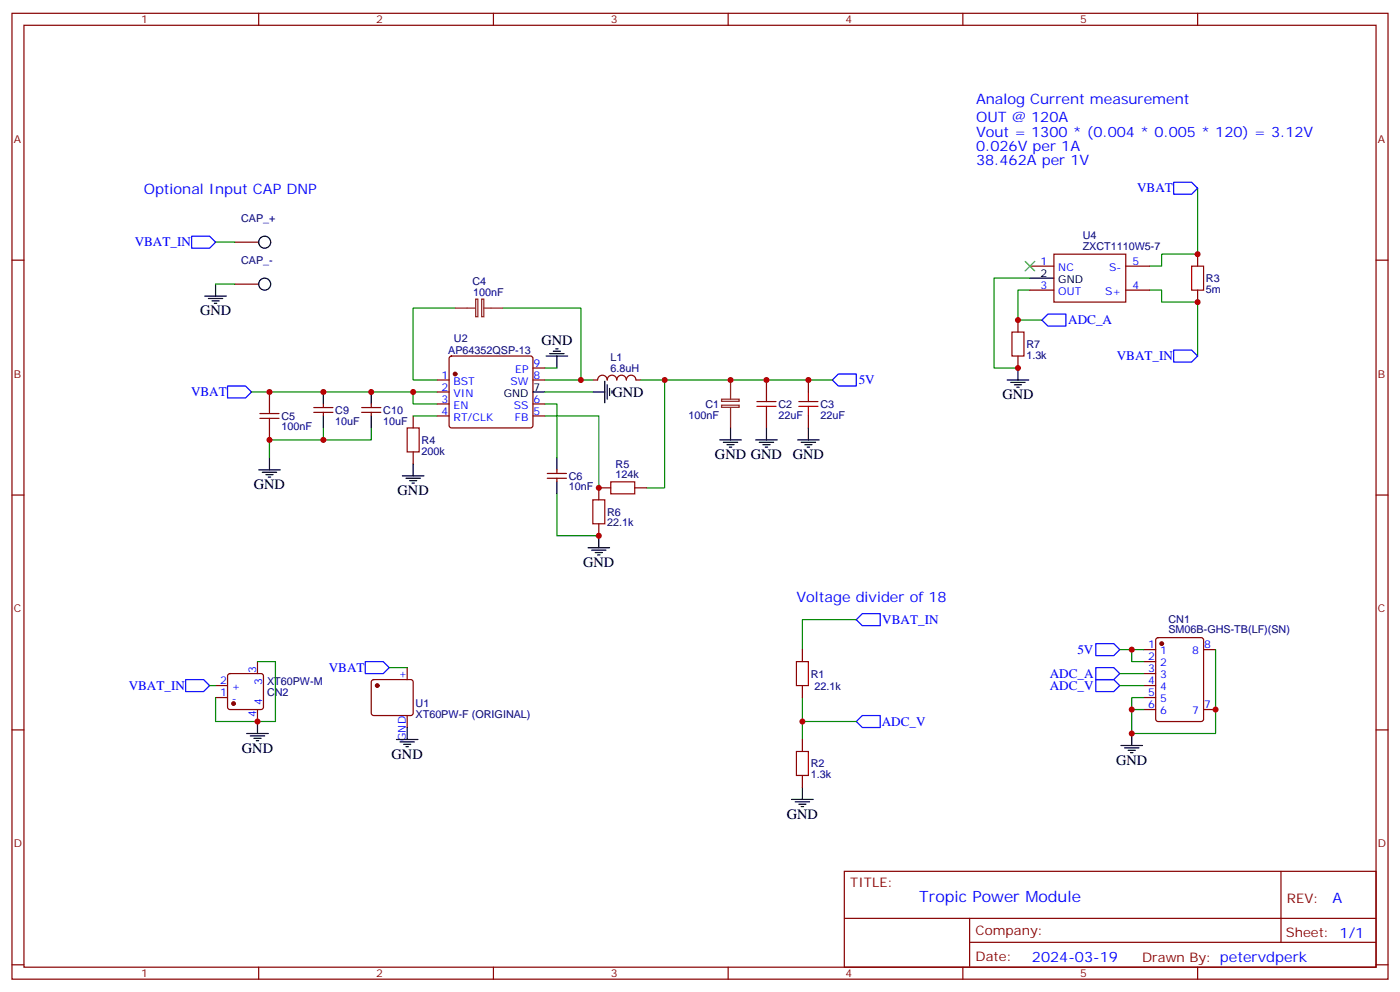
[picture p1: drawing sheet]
<svg xmlns="http://www.w3.org/2000/svg" width="412mm" height="292mm" viewBox="0 0 412 292" stroke-linecap="round" stroke-linejoin="round" font-family="sans-serif">
<g fill="none" stroke="#870000" stroke-width=".35">
<path d="M3.5 3.9h405.4v284.4h-405.4zM7.1 7.4h398.2v277.3h-398.2zM76.2 3.9v3.5M145.3 3.9v3.5M214.5 3.9v3.5M283.6 3.9v3.5M352.8 3.9v3.5M3.5 76.6h3.6M69.1 71.3h7.1M303.4 78.4h7M310.4 74.8h21.2v14.1h-21.2zM331.6 78.4h7.1"/>
<path d="M352.8 74.8v3.6M405.3 76.6h3.6M69.1 83.6h7.1M299.9 94.2v3.6M303.4 85.4h7M331.6 85.4h7.1M352.8 85.4v3.5M79.4 115.4v3.5M92.4 120h5.7M95.2 118.9v1.1M106.5 120h5.7M109.4 118.9v1.1"/>
<path d="M128.8 111.9h3.5M128.8 115.4h3.5M128.8 118.9h3.5M132.5 105l.5-.2h23.3l.5 .2 .2 .5v19.8l-.2 .5-.5 .2h-23.3l-.5-.3-.2-.4v-19.8zM157 111.9h3.5M157 118.9h3.5M157 108.3h3.5M174.6 111.9h1.4a1.41 1.41 0 0 1 1.5-1.4 1.41 1.41 0 0 1 1.4 1.4 1.41 1.41 0 0 1 1.4-1.4 1.41 1.41 0 0 1 1.4 1.4 1.41 1.41 0 0 1 1.4-1.4 1.41 1.41 0 0 1 1.4 1.4 1.41 1.41 0 0 1 1.4-1.4 1.41 1.41 0 0 1 1.4 1.4h1.4M225.8 111.9v3.5M238.1 111.9v3.5M299.9 104.8v3.5M79.4 126v3.5"/>
<path d="M92.4 121.4h5.7M95.2 121.4v1M106.5 121.4h5.7M109.4 121.4v1M121.7 122.4v3.6M121.7 133v3.6M128.8 122.4h3.5M157 122.4h3.5M161.2 139.4h5.7M164 138.3v1.1M225.8 122.4v3.6M238.1 122.4v3.6"/>
<path d="M3.5 145.7h3.6M161.2 140.8h5.7M164 140.8v1.1M176.4 154.2v3.5M179.9 143.6h-3.5v3.5M187 143.6h3.5M405.3 145.7h3.6M67.3 198.5l.4-.2h9.2l.5 .2 .2 .5v9.2l-.2 .5-.5 .2h-9.2l-.5-.3-.2-.4v-9.2zM75.8 194.8v3.5M119.9 196.5v3.6M236.4 191.2v3.6M336.9 191.2h3.5"/>
<path d="M336.9 194.8h3.5M336.9 198.3h3.5M340.7 187.9l.4-.2h12.7l.7 .4v23.6l-.4 .7h-13l-.6-.5-.1-23.5zM354.5 191.2h3.6M3.5 214.9h3.6M63.5 201.8h3.5M63.5 205.4h3.5M75.8 208.9v3.5M109.6 200.3l.5-.2h10.9l.5 .2 .2 .5v9.1l-.2 .5-.5 .2h-10.9l-.5-.2-.2-.5v-9.1zM119.9 210.6v3.6M236.4 201.8v3.6M236.4 217.7v3.5"/>
<path d="M336.9 201.8h3.5M336.9 205.4h3.5M336.9 208.9h3.5M354.5 208.9h3.6M405.3 214.9h3.6M236.4 228.3v3.5M248.7 256.5h156.6v28.2h-156.6zM377.3 256.5v20.9M248.7 270.4h156.5M285.6 277.4h119.6M285.6 270.4v14.1M3.5 284h3.6"/>
<path d="M76.2 284.7v3.6M145.3 284.7v3.6M214.5 284.7v3.6M283.6 284.7v3.6M352.8 284.7v3.6M405.3 284h3.6"/>
</g>
<g fill="none" stroke="#008700" stroke-width=".35">
<path d="M352.8 55.4v19.4h-10.6v3.6h-3.5M63.5 71.3h5.6M63.5 83.6h5.6M134.1 90.7h-12.4v21.2h7.1M148.2 90.7h22.9v21.2M303.4 85.4h-3.5v8.8h7M303.4 81.9h-10.6v26.4h7.1M338.7 85.4h3.5v3.5h10.6v15.9M74.1 115.4h54.7M121.7 115.4v3.5h7.1M160.5 118.9h3.5v15.9M160.5 111.9h14.1"/>
<path d="M160.5 115.4h14.1M160.5 108.3h3.5M188.7 111.9h56.5M195.8 111.9v31.7h-5.3M95.2 126v3.5M109.4 126v3.5h-30v5.3M121.7 122.4h7.1M160.5 122.4h15.9v21.2M164 145.4v12.3h12.4M75.8 194.8h5.3v17.6h-17.6v-7M114.7 196.5h5.2M252.2 182.4h-15.8v8.8"/>
<path d="M329.8 191.2h3.6v3.6h3.5M329.8 198.3h7.1M333.4 191.2h3.5M358.1 191.2v24.7h-24.7v-7M61.7 201.8h1.8M236.4 205.4v12.3M236.4 212.4h15.8M329.8 201.8h7.1M336.9 205.4h-3.5v3.5h3.5"/>
</g>
<g fill="none" stroke="#00f" stroke-width=".35">
<path d="M345.7 53.7h5.3l1.8 1.7-1.8 1.8h-5.3zM56.4 69.5h5.3l1.8 1.8-1.8 1.8h-5.3zM308.7 92.5h5.3v3.5h-5.3l-1.8-1.8zM67 113.6h5.3l1.8 1.8-1.8 1.8h-5.3zM246.9 110.1h5.3v3.5h-5.3l-1.7-1.7zM345.7 103h5.3l1.8 1.8-1.8 1.8h-5.3zM107.6 194.8h5.3l1.8 1.7-1.8 1.8h-5.3zM252.2 182.4l1.8-1.7h5.3v3.5h-5.3zM322.8 189.5h5.3l1.7 1.7-1.7 1.8h-5.3zM322.8 196.5h5.3l1.7 1.8-1.7 1.8h-5.3zM54.7 200.1h5.3l1.7 1.7-1.7 1.8h-5.3zM252.2 212.4l1.8-1.8h5.3v3.6h-5.3z"/>
<path d="M322.8 200.1h5.3l1.7 1.7-1.7 1.8h-5.3z"/>
</g>
<g fill="none" stroke="#000" stroke-width=".35">
<path d="M60.3 87.2h6.4M61.4 87.9h4.2M62.4 88.6h2.2M63.1 89.3h.8M63.5 83.6v3.6M303.4 81.9h7M95.2 115.4v3.5M109.4 115.4v3.5M157 115.4h3.5M160.9 104.8h6.3M161.9 104.1h4.3M163 103.4h2.1"/>
<path d="M163.7 102.7h.7M164 104.8v3.5M174.6 115.4h3.6M178.2 112.2v6.4M178.9 113.3v4.2M179.6 114.3v2.2M180.3 115v.7M296.7 111.9h6.3M297.7 112.6h4.3M298.8 113.3h2.1M299.5 114h.7M299.9 108.3v3.6"/>
<path d="M76.2 138.3h6.3M77.3 139h4.2M78.3 139.7h2.1M79.4 134.8v3.5M95.2 122.4v3.6M109.4 122.4v3.6M121.7 136.6v3.5M164 134.8v3.5M212 129.5h6.4M213.1 130.2h4.2M214.1 130.9h2.2M214.8 131.6h.7"/>
<path d="M215.2 126v3.5M222.6 129.5h6.4M223.7 130.2h4.2M224.7 130.9h2.1M225.4 131.6h.7M225.8 126v3.5M234.9 129.5h6.4M236 130.2h4.2M237.1 130.9h2.1M237.8 131.6h.7M238.1 126v3.5M79 140.4h.7"/>
<path d="M118.5 140.1h6.4M119.6 140.8h4.2M120.6 141.5h2.2M121.4 142.2h.7M164 141.9v3.5M176.4 157.7v3.6M173.2 161.3h6.4M174.3 162h4.2M175.3 162.7h2.1M176 163.4h.7M72.7 215.9h6.3M73.7 216.6h4.3"/>
<path d="M74.8 217.3h2.1M75.5 218.1h.7M75.8 212.4v3.5M116.8 217.7h6.3M117.8 218.4h4.3M118.9 219.1h2.1M119.6 219.8h.7M119.9 214.2v3.5M330.2 219.5h6.3M333.4 215.9v3.6M233.2 235.3h6.3M234.2 236h4.3"/>
<path d="M235.3 236.7h2.1M236 237.5h.7M236.4 231.8v3.5M331.3 220.2h4.2M332.3 220.9h2.1M333 221.6h.7"/>
<circle cx="78" cy="71.3" r="1.76"/>
<circle cx="78" cy="83.6" r="1.76"/>
</g>
<g fill="#870000" stroke="#870000" stroke-width=".35">
<circle cx="342.2" cy="189.5" r=".53"/>
<circle cx="134.1" cy="110.1" r=".53"/>
<circle cx="68.8" cy="207.1" r=".53"/>
<circle cx="111.1" cy="201.8" r=".53"/>
</g>
<path d="M134.1 90.7h6M140.1 88.1h.7v5.1h-.7zM141.9 88.1h.6v5.1h-.6zM142.5 90.7h5.7M212.5 119.3h5.2v.6h-5.2zM212.5 117.5h5.2v.6h-5.2zM215.2 111.9v5.6M215.2 120v6" fill="none" stroke="#8c2424" stroke-width=".35"/>
<g fill="none" stroke="#a10000" stroke-width=".35">
<path d="M351 78.4h3.5v7h-3.5zM298.1 97.8h3.5v7h-3.5zM79.4 118.9v2.8M223 119.6h5.6M223 118.2h5.6M225.8 115.4v2.8M225.8 119.6v2.8M235.3 119.6h5.6M235.3 118.2h5.6M238.1 115.4v2.8M238.1 119.6v2.8M76.6 121.7h5.6"/>
<path d="M76.6 123.2h5.6M79.4 123.2v2.8M119.9 126h3.6v7h-3.6zM174.6 147.1h3.6v7.1h-3.6zM179.9 141.9h7.1v3.5h-7.1zM234.6 194.8h3.5v7h-3.5zM234.6 221.2h3.5v7.1h-3.5z"/>
</g>
<path d="M302 76.9l2.8 2.9M304.8 76.9l-2.8 2.9" fill="none" stroke="#3c3" stroke-width=".35"/>
<g fill="#c00">
<circle cx="236.4" cy="212.4" r=".88"/>
<circle cx="333.4" cy="191.2" r=".88"/>
<circle cx="333.4" cy="208.9" r=".88"/>
<circle cx="358.1" cy="208.9" r=".88"/>
<circle cx="333.4" cy="215.9" r=".88"/>
<circle cx="225.8" cy="111.9" r=".88"/>
<circle cx="238.1" cy="111.9" r=".88"/>
<circle cx="215.2" cy="111.9" r=".88"/>
<circle cx="171.1" cy="111.9" r=".88"/>
<circle cx="79.4" cy="115.4" r=".88"/>
<circle cx="95.3" cy="129.5" r=".88"/>
<circle cx="79.4" cy="129.5" r=".88"/>
<circle cx="121.7" cy="115.4" r=".88"/>
<circle cx="195.8" cy="111.9" r=".88"/>
<circle cx="75.8" cy="212.4" r=".88"/>
<circle cx="352.8" cy="88.9" r=".88"/>
<circle cx="352.8" cy="74.8" r=".88"/>
<circle cx="299.9" cy="94.2" r=".88"/>
<circle cx="299.9" cy="108.3" r=".88"/>
<circle cx="95.3" cy="115.4" r=".88"/>
<circle cx="109.4" cy="115.4" r=".88"/>
<circle cx="176.4" cy="157.7" r=".88"/>
<circle cx="176.4" cy="143.6" r=".88"/>
</g>
<text font-size="4.6" fill="#00f" x="270.8" y="265.5">Tropic Power Module</text>
<g font-size="4.2" fill="#00f">
<text x="287.5" y="30.7">Analog Current measurement</text>
<text x="287.5" y="36">OUT @ 120A</text>
<text x="287.5" y="40.3">Vout = 1300 * (0.004 * 0.005 * 120) = 3.12V</text>
<text x="287.5" y="44.5">0.026V per 1A</text>
<text x="287.5" y="48.7">38.462A per 1V</text>
<text x="42.3" y="57.2">Optional Input CAP DNP</text>
<text x="234.6" y="177.1">Voltage divider of 18</text>
<text x="392.5" y="265.8">A</text>
<text x="304" y="283.1">2024-03-19</text>
</g>
<g font-size="4.2">
<text x="58.9" y="92.8">GND</text>
<text x="159.5" y="101.6">GND</text>
<text x="180.4" y="116.8">GND</text>
<text x="295.3" y="117.5">GND</text>
<text x="210.6" y="135.1">GND GND</text>
<text x="233.5" y="135.1">GND</text>
<text x="74.8" y="144">GND</text>
<text x="117.1" y="145.7">GND</text>
<text x="171.8" y="166.9">GND</text>
<text x="71.3" y="221.6">GND</text>
<text x="115.4" y="223.3">GND</text>
<text x="328.8" y="225.1">GND</text>
<text x="231.8" y="241">GND</text>
</g>
<g font-size="3.9" fill="#00f">
<text x="335" y="56.7">VBAT</text>
<text x="39.7" y="72.5">VBAT_IN</text>
<text x="314.7" y="95.5">ADC_A</text>
<text x="329" y="106.1">VBAT_IN</text>
<text x="252.9" y="113.1">5V</text>
<text x="56.3" y="116.6">VBAT</text>
<text x="259.9" y="183.7">VBAT_IN</text>
<text x="96.8" y="197.8">VBAT</text>
<text x="317.4" y="192.5">5V</text>
<text x="37.9" y="203.1">VBAT_IN</text>
<text x="309.2" y="199.6">ADC_A</text>
<text x="309.2" y="203.1">ADC_V</text>
<text x="259.7" y="213.7">ADC_V</text>
</g>
<g font-size="3.9" fill="#800">
<text x="250.5" y="261.1">TITLE:</text>
<text x="379.1" y="265.8">REV:</text>
<text x="287.4" y="275.3">Company:</text>
<text x="378.7" y="275.9">Sheet: 1/1</text>
<text x="287.4" y="283">Date:</text>
<text x="336.4" y="283.1">Drawn By: petervdperk</text>
</g>
<g font-size="3.2" fill="#800">
<text x="41.6" y="6.9">1</text>
<text x="110.8" y="6.9">2</text>
<text x="179.9" y="6.9">3</text>
<text x="249.1" y="6.9">4</text>
<text x="318.2" y="6.9">5</text>
<text x="4.1" y="42">A</text>
<text x="405.9" y="42">A</text>
<text x="4.1" y="111.2">B</text>
<text x="405.9" y="111.2">B</text>
<text x="4.1" y="180.3">C</text>
<text x="405.9" y="180.3">C</text>
<text x="4.1" y="249.4">D</text>
<text x="405.9" y="249.4">D</text>
<text x="41.6" y="287.7">1</text>
<text x="110.8" y="287.7">2</text>
<text x="179.9" y="287.7">3</text>
<text x="249.1" y="287.7">4</text>
<text x="318.2" y="287.7">5</text>
</g>
<g font-size="3.2" fill="#000080">
<text x="71" y="65.3">CAP_+</text>
<text x="318.9" y="70.5">U4</text>
<text x="71" y="77.7">CAP_-</text>
<text x="318.9" y="73.6">ZXCT1110W5-7</text>
<text x="139.2" y="83.8">C4</text>
<text x="355.2" y="83">R3</text>
<text x="139.3" y="87">100nF</text>
<text x="355.2" y="86.2">5m</text>
<text x="133.7" y="100.7">U2</text>
<text x="132" y="104.2">AP64352QSP-13</text>
<text x="179.8" y="106.2">L1</text>
<text x="302.3" y="105.6">1.3k</text>
<text x="302.3" y="102.4">R7</text>
<text x="179.8" y="109.4">6.8uH</text>
<text x="82.9" y="123.6">C5</text>
<text x="98.8" y="125">10uF</text>
<text x="98.8" y="121.8">C9</text>
<text x="112.9" y="125">10uF</text>
<text x="112.9" y="121.8">C10</text>
<text x="202.8" y="123.2">100nF</text>
<text x="207.8" y="120.1">C1</text>
<text x="229.3" y="123.2">22uF</text>
<text x="229.3" y="120.1">C2</text>
<text x="241.7" y="123.2">22uF</text>
<text x="241.7" y="120.1">C3</text>
<text x="82.9" y="126.7">100nF</text>
<text x="124.2" y="130.6">R4</text>
<text x="124.2" y="133.8">200k</text>
<text x="181.3" y="137.6">R5</text>
<text x="167.6" y="141.2">C6</text>
<text x="181.3" y="140.8">124k</text>
<text x="167.6" y="144.4">10nF</text>
<text x="178.9" y="155">22.1k</text>
<text x="178.9" y="151.8">R6</text>
<text x="344.2" y="183.3">CN1</text>
<text x="344.2" y="186.5">SM06B-GHS-TB(LF)(SN)</text>
<text x="78.7" y="201.8">XT60PW-M</text>
<text x="238.8" y="199.5">R1</text>
<text x="239.9" y="203">22.1k</text>
<text x="78.7" y="204.9">CN2</text>
<text x="122.4" y="208.3">U1</text>
<text x="122.4" y="211.4">XT60PW-F (ORIGINAL)</text>
<text x="238.8" y="225.9">R2</text>
<text x="238.8" y="229.1">1.3k</text>
</g>
<g font-size="3.2" fill="#00f">
<text x="306.5" y="78">1</text>
<text x="333.6" y="78">5</text>
<text x="311.7" y="79.8">NC</text>
<text x="326.7" y="79.8">S-</text>
<text x="306.5" y="85.1">3</text>
<text x="311.7" y="86.8">OUT</text>
<text x="325.5" y="86.8">S+</text>
<text x="333.6" y="85.1">4</text>
<text x="157.2" y="108">9</text>
<text x="130.1" y="111.5">1</text>
<text x="133.6" y="113.3">BST</text>
<text x="150.4" y="113.3">SW</text>
<text x="151.8" y="109.7">EP</text>
<text x="157.2" y="111.5">8</text>
<text x="130.1" y="115">2</text>
<text x="130.1" y="118.6">3</text>
<text x="133.6" y="116.8">VIN</text>
<text x="157.2" y="118.6">6</text>
<text x="130.1" y="122.1">4</text>
<text x="133.6" y="120.3">EN</text>
<text x="133.6" y="123.9">RT/CLK</text>
<text x="151.3" y="120.3">SS</text>
<text x="151.7" y="123.9">FB</text>
<text x="157.2" y="122.1">5</text>
<text x="338.2" y="190.9">1</text>
<text x="354.7" y="190.9">8</text>
<text x="338.2" y="194.4">2</text>
<text x="338.2" y="197.9">3</text>
<text x="341.7" y="192.7">1</text>
<text x="341.7" y="196.2">2</text>
<text x="351.2" y="192.7">8</text>
<text x="64.8" y="201.5">2</text>
<text x="68.3" y="203.2">+</text>
<text x="75.5" y="198.1" transform="rotate(-90 75.5 198.1)">3</text>
<text x="77.3" y="201.6" transform="rotate(-90 77.3 201.6)">3</text>
<text x="119.6" y="199.9" transform="rotate(-90 119.6 199.9)">+</text>
<text x="338.2" y="201.5">4</text>
<text x="341.7" y="199.7">3</text>
<text x="341.7" y="203.2">4</text>
<text x="64.8" y="205">1</text>
<text x="68.3" y="206.8">-</text>
<text x="77.3" y="207.6" transform="rotate(-90 77.3 207.6)">4</text>
<text x="338.2" y="205">5</text>
<text x="338.2" y="208.5">6</text>
<text x="341.7" y="206.8">5</text>
<text x="354.7" y="208.5">7</text>
<text x="75.5" y="211.1" transform="rotate(-90 75.5 211.1)">4</text>
<text x="341.7" y="210.3">6</text>
<text x="351.2" y="210.3">7</text>
<text x="119.6" y="218.1" transform="rotate(-90 119.6 218.1)">GND</text>
</g>
<g font-size="3.2">
<text x="306.5" y="81.5">2</text>
<text x="311.7" y="83.3">GND</text>
<text x="148.4" y="116.8">GND</text>
<text x="157.2" y="115">7</text>
</g>
</svg>
